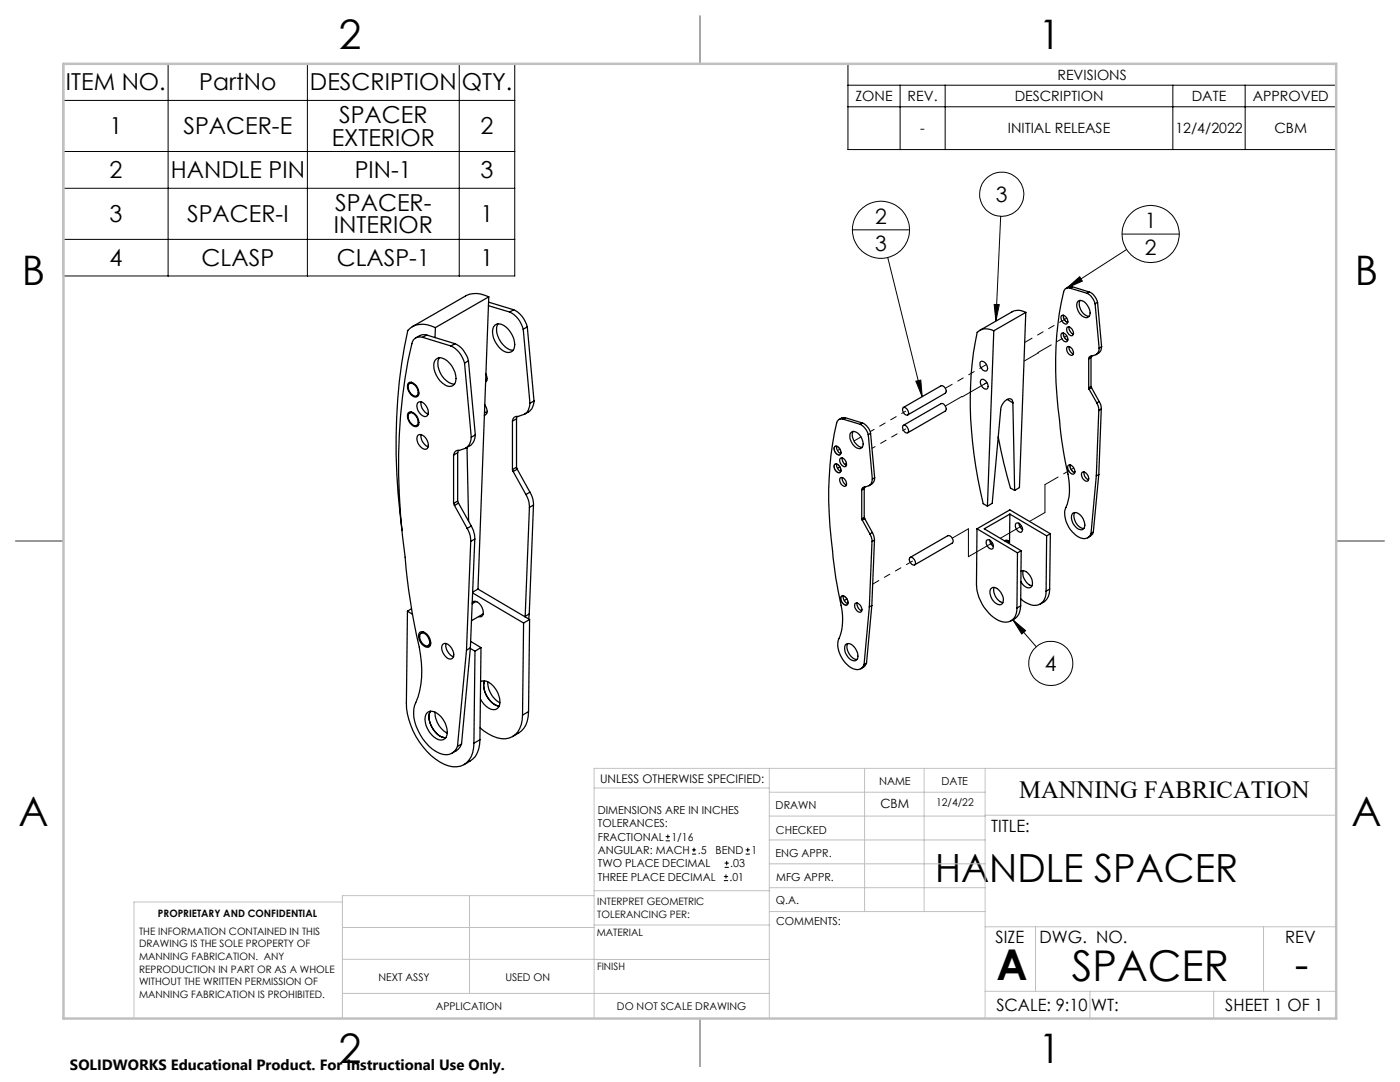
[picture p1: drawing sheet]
<svg xmlns="http://www.w3.org/2000/svg" width="279mm" height="216mm" viewBox="0 0 279 216" stroke-linecap="round" stroke-linejoin="round" font-family="sans-serif">
<g fill="none" stroke="#000" stroke-width=".25">
<path d="M139.7 3.2v9.5M97.5 59.2a4.9 4.9 0 0 0-4.6-.1l-10.6 6.1M97.5 59.2l-10.6 6.2M97.5 59.2l-2.1 58.3M213.5 57.5a.94 .94 0 0 0-1.2 .8 73.5 73.5 0 0 0-.7 26.9l1.2 8a12.3 12.3 0 0 1-.3 8.8 5.3 5.3 0 0 0 3.9 5.5 1.41 1.41 0 0 0 1.3-1M213.5 57.5l3.5 1M214 57.2h-.6l-.7 .4M214 57.2l-.5 .3M214 57.2l3.4 1.1M215.5 59.9a2.46 2.46 0 0 0 1.9 3.2M217 58.5a3.3 3.3 0 0 1 1.5 2.1M217.4 58.3a3.1 3.1 0 0 1 1.6 2"/>
<path d="M217.4 58.3l-.4 .2M81.5 76.4a1.44 1.44 0 0 1 1.9 1.1 1.24 1.24 0 0 1-.3 1.7 1.96 1.96 0 0 1-1.8-2.1zM81.6 76.7a.71 .71 0 0 1 1.1 .1 1.75 1.75 0 0 1 .6 2.1 1.04 1.04 0 0 1-1.5-.7 1.55 1.55 0 0 1-.2-1.5zM82.1 76.3l-.4 .2M83.6 78.8l-.4 .2M84.3 67.3a1.59 1.59 0 0 0-2.1 1.3 116.2 116.2 0 0 0-1.3 42.6 125.5 125.5 0 0 0 2.8 18 18.4 18.4 0 0 1-1 11.6 9.2 9.2 0 0 0 3.6 8.7 3.6 3.6 0 0 0 3.9 .8l.8-.8 .3-.6M84.3 67.3l5.7 1.7M85.2 66.9l-.4-.1a2.59 2.59 0 0 0-1.8 .6M85.2 66.9l-.9 .4M85.2 66.9l5.6 1.7M86.9 65.4a4.5 4.5 0 0 0-5.5 .5 115 115 0 0 0-1.2 39.9M86.9 65.4l-.1 2"/>
<path d="M87.1 71.6a2.05 2.05 0 0 1 2.6 .9 4.1 4.1 0 0 1 1.1 4 1.54 1.54 0 0 1-2.5-.1 4.2 4.2 0 0 1-1.5-4.4zM87.7 71.4a4.2 4.2 0 0 0 2.4 5.2l.6 .1M90 69a5.1 5.1 0 0 1 2.7 3.5M90.8 68.6a5 5 0 0 1 2.7 3.4M90.8 68.6l-.8 .4M92.7 72.5l1.4 14.7M93.5 72l-.8 .5M93.5 72l1.4 14.8M96.9 75.8h.3M97 74.6a1.28 1.28 0 0 1-.1 1.6M97.5 61l4.2 1.3M97.5 60.3l5 1.5"/>
<path d="M98.8 64.9a2.05 2.05 0 0 1 2.7 .8 4.1 4.1 0 0 1 1 4 1.56 1.56 0 0 1-2.5 0 4.2 4.2 0 0 1-1.5-4.5zM99.4 64.6a3.7 3.7 0 0 0 1 4.2 2.83 2.83 0 0 0 2 1.1M101.7 62.3a5.1 5.1 0 0 1 2.7 3.4M102.5 61.8a5.1 5.1 0 0 1 2.7 3.4M102.5 61.8l-.8 .5M104.4 65.7l1.4 14.8M105.2 65.2l-.8 .5M105.2 65.2l1.4 14.8M195.6 72.3a.75 .75 0 0 1 1.2 .3l.3 .6a.6 .6 0 0 1-.4 .9 .6 .6 0 0 1-.8-.5l-.3-.5zM195.7 75.9a.72 .72 0 0 1 1.2 .3l.3 .6a.55 .55 0 0 1-.2 .8 .55 .55 0 0 1-.7-.2l-.6-.7zM198.3 66a2.72 2.72 0 0 0-3.3 .3 75.5 75.5 0 0 0 .7 31.7l.5 2.5 .9 .5M198.3 66l-1.2 35"/>
<path d="M201 79.7l1.1 .7M204.7 62.3a2.75 2.75 0 0 0-2.7-.1l-6.4 3.7M204.7 62.3l-6.4 3.7M204.7 62.3l-1.3 35-.9 .6M211.8 66.5a1.08 1.08 0 0 1 1.3 1.4 .59 .59 0 0 1-.6 .3 .59 .59 0 0 1-.5-.5l-.2-.5zM211.8 63a1.05 1.05 0 0 1 1.1 .5 1.05 1.05 0 0 1-.1 1.2 1.27 1.27 0 0 1-1-1.7zM212.2 62.9v.5l.3 .5 .6 .4M212.2 66.4v.5l.3 .6 .6 .4M213 65.3a1.05 1.05 0 0 1 1 .5 1.05 1.05 0 0 1 0 1.2 1.27 1.27 0 0 1-1-1.7zM213 69.2a1.05 1.05 0 0 1 1 .5 1.05 1.05 0 0 1 0 1.2 1.24 1.24 0 0 1-1-1.7zM213.4 65.2l.1 .8 .7 .7M213.4 69.1l.1 .8 .7 .7"/>
<path d="M215.2 60.1a1.37 1.37 0 0 1 1.8 .9 1.57 1.57 0 0 1 0 2.4 2.29 2.29 0 0 1-1.8-3.3zM217.3 77.4v.2M217.3 71.6v5.8M217.3 77.6l1.6 2.8M217.7 77.1l.1 .3M217.7 71.3l-.4 .3M217.7 77.1l-.4 .3M217.7 71.3v5.8M217.8 71l-.1 .3M217.8 77.4l-.5 .2M217.8 77.4l1.6 2.7M218.5 60.6l.9 8.9"/>
<path d="M218.7 70.8l-.8 .2a.55 .55 0 0 0-.6 .6M219 60.3l-.5 .3M219 60.3l.9 8.9M219.4 69.5a1.43 1.43 0 0 1-.7 1.3M219.9 69.2a1.56 1.56 0 0 1-1.2 1.6M219.9 69.2l-.5 .3M81.5 82.3a1.44 1.44 0 0 1 1.9 1.1 1.26 1.26 0 0 1-.3 1.7 2 2 0 0 1-1.6-2.8zM81.6 82.6a.71 .71 0 0 1 1.1 .1 1.79 1.79 0 0 1 .6 2.1 1.37 1.37 0 0 1-1.7-1.1l-.1-.4zM82.1 82.2l-.4 .2M83.4 80.3a1.36 1.36 0 0 1 1.9 1.1 1.29 1.29 0 0 1-.3 1.7 2.05 2.05 0 0 1-1.6-2.8zM83.4 86.9a1.42 1.42 0 0 1 1.9 1 1.29 1.29 0 0 1-.3 1.7 2.05 2.05 0 0 1-1.6-2.7zM83.6 84.7l-.4 .2"/>
<path d="M84 80.2a2.3 2.3 0 0 0 1.4 2.4M84 86.7a2.3 2.3 0 0 0 1.4 2.4M90.5 90.8v9.7M91.3 100l.2 .4M91.3 90.3l-.8 .5M91.3 100l-.8 .5M91.3 90.3v9.7M91.5 89.9l-.2 .4M93 89.4l-1.4 .5a.92 .92 0 0 0-1.1 .9M93.1 89.3l.1 .1M93.2 89.4l.3 14.6M93.2 89.3v.1"/>
<path d="M94.1 87.2a2.63 2.63 0 0 1-1.1 2.2M94.9 86.8a2.76 2.76 0 0 1-1.9 2.6M94.9 86.8l-.8 .4M96.7 82.2l.5 .2M96.8 80.8a1.83 1.83 0 0 1 .2 1.9l-.3 .2M102.3 93.7l.1 .4M102.3 84v9.7M102.4 94.1l2.6 4.6M103.1 93.2l.1 .4M103.1 83.6l-.8 .4M103.1 93.2l-.8 .5M103.1 83.6v9.6"/>
<path d="M103.2 83.1l-.1 .5M103.2 93.6l-.8 .5M103.2 93.6l2.6 4.6M104.7 82.7l-1.4 .4a.87 .87 0 0 0-1 .9M105 98.7a4.6 4.6 0 0 1 .7 2.5M105.8 80.5a2.51 2.51 0 0 1-1.1 2.2M105.8 98.2a4.6 4.6 0 0 1 .7 2.6M105.8 98.2l-.8 .5M106.6 80a2.76 2.76 0 0 1-1.9 2.7M106.6 80l-.8 .5M166.6 92.7a1.06 1.06 0 0 1 1.2 1.4 .59 .59 0 0 1-.6 .2 .59 .59 0 0 1-.5-.4l-.3-.8zM166.6 89.1a1.05 1.05 0 0 1 1 .5 1.05 1.05 0 0 1-.1 1.2 1.23 1.23 0 0 1-.9-1.7z"/>
<path d="M166.9 89l.3 1 .6 .5M166.9 92.6l.3 1 .6 .5M167.7 91.4a1.05 1.05 0 0 1 1.1 .6 1.05 1.05 0 0 1-.1 1.1 1.23 1.23 0 0 1-1-1.7zM167.7 95.4a1.05 1.05 0 0 1 1.1 .5 1.05 1.05 0 0 1-.1 1.1 1.2 1.2 0 0 1-1-1.6zM168.1 91.4l.1 .7 .3 .5 .4 .3M168.1 95.3v.4l.2 .6 .6 .5M168.3 83.6a.96 .96 0 0 0-1.3 .8 71 71 0 0 0-.8 25.6 131.2 131.2 0 0 0 1.9 12.6 11.4 11.4 0 0 1-.9 5.6 5.5 5.5 0 0 0 3.5 5.4 1.37 1.37 0 0 0 1.7-1M168.3 83.6l3.4 1.1M168.7 83.4h-.6l-.7 .3M168.7 83.4l-.4 .2M168.7 83.4l3.5 1M169.7 86.4a1.28 1.28 0 0 1 2.1 .7 1.65 1.65 0 0 1 0 2.4 2.42 2.42 0 0 1-2.2-2.8z"/>
<path d="M170.3 86.1a2.53 2.53 0 0 0 1.8 3.2M171.7 84.7a3.2 3.2 0 0 1 1.6 2M172 97.8v5.7M172.2 84.4a2.9 2.9 0 0 1 1.5 2.1M172.2 84.4l-.5 .3M172.5 97.5l-.5 .3M172.5 97.5v5.8M172.5 97.2v.3M173.3 86.7l.8 8.9M173.4 96.9l-.8 .3a.55 .55 0 0 0-.6 .6M173.7 86.5l-.4 .2M173.7 86.5l.9 8.8"/>
<path d="M174.1 95.6a1.55 1.55 0 0 1-.7 1.3M174.6 95.3a1.56 1.56 0 0 1-1.2 1.6M174.6 95.3l-.5 .3M180.2 81.4l.1-.1a1.01 1.01 0 0 1 .9 1.5 .94 .94 0 0 1-1-1.4zM180.2 85a.86 .86 0 0 1 1.1 1 .38 .38 0 0 1-.4 .4l-.6-.5-.2-.5zM180.3 81.3l7.5-4.3a1.01 1.01 0 0 1 .9 1.5l-7.5 4.3M180.3 84.9l7.5-4.4a1.01 1.01 0 0 1 .9 1.5l-7.5 4.4M199.2 87.2l1.1 5.1 1.3 5.1 .9 .5M202.1 80.4a.74 .74 0 0 0-.4-.8 .74 .74 0 0 0-.9 .2l-.8 .9-.3 .8-1.7 18.9-.9 .6M202.1 80.4l.4 17.5M213.1 92.9a.95 .95 0 0 1 1.4 .9 .51 .51 0 0 1-.2 .7 .51 .51 0 0 1-.7-.1l-.5-.7zM213.6 92.7a1.52 1.52 0 0 0 .9 1.6"/>
<path d="M215.9 94.3a.95 .95 0 0 1 1.3 1 .53 .53 0 0 1-.4 .7 1.37 1.37 0 0 1-.9-1.7zM216.4 94.2a1.44 1.44 0 0 0 .8 1.5M218.8 95l-1.1 11.5M218.9 80.4l.3 .8 .1 .7M219.3 81.9l-.5 13.1M219.3 94.7l-.5 .3M219.3 94.7l-1.1 11.5M219.4 80.1l.3 .8 .1 .7M219.4 80.1l-.5 .3M219.8 81.6l-.5 .3M219.8 81.6l-.5 13.1M3.1 107.9h9.6"/>
<path d="M90.5 100.5l.2 .4M90.7 100.9l2.5 4.5M91.5 100.4l-.8 .5M91.5 100.4l2.6 4.6M93.2 105.4a4.6 4.6 0 0 1 .7 2.6M93.9 108l-.8 21.8M94.1 105a5.7 5.7 0 0 1 .7 2.6M94.1 105l-.9 .4M94.3 118.3l10.2 6M94.8 107.6l-.9 .4M94.8 107.6l-.9 21.7M95.4 117.5l10.3 6.1"/>
<path d="M95.4 117.5l-1.1 .6M105.7 101.2l-.9 21.8M106.5 100.8l-.8 .4M106.5 100.8l-.9 21.7M168 119a1.13 1.13 0 0 1 1 .5 1.13 1.13 0 0 1-.1 1.3 1.24 1.24 0 0 1-.9-1.8zM168.3 118.9a1.44 1.44 0 0 0 .9 1.6M172 103.5l.1 .3M172.1 103.8l1.5 2.7M172.5 103.3l.1 .2M172.5 103.3l-.5 .2M172.6 103.5l-.5 .3M172.6 103.5l1.5 2.8"/>
<path d="M173.6 106.5l.3 .6 .1 1M174 108.1l-.5 13M174.1 106.3l.4 1.5M174.1 106.3l-.5 .2M174.5 107.8l-.5 .3M174.5 107.8l-.5 13M181.6 111.3a.96 .96 0 0 1 .9 .4 .96 .96 0 0 1 0 1 1.05 1.05 0 0 1-.9-1.4zM181.6 111.2l7.6-4.3a1 1 0 0 1 .8 1.5l-7.5 4.3M195 105.5l-.1 11.1a8.3 8.3 0 0 0 5 7.4 2.37 2.37 0 0 0 3.1-2.7M195 105.5l8.1 4.8M195 105.5l6.5-3.8 8.1 4.8M197 107.8a1.14 1.14 0 0 1 1.2 1.4v.2a1.02 1.02 0 0 1-1.4-1z"/>
<path d="M197.5 107.8l.3 .7 .5 .5M197.7 117.5a.93 .93 0 0 1 1.5 .1 2.31 2.31 0 0 1 .8 2.9 1.4 1.4 0 0 1-2-.8l-.4-1.2zM198.4 117.2a2.61 2.61 0 0 0 1.8 3.1M200.5 107.9a.61 .61 0 0 1 1 .3M200.7 107.8v.3M200.8 107.8l.7 .4M201.5 102.6l-5.1 2.9 7.4 4.4M201.5 102.6l7.4 4.3M201.5 102.6v5.6M202.8 104.4a1.13 1.13 0 0 1 1.1 .6 1.13 1.13 0 0 1-.1 1.2 1.25 1.25 0 0 1-1-1.8zM203.1 110.3l-.1 11M203.3 104.4l.3 .8 .5 .5"/>
<path d="M203.8 113.9a1.74 1.74 0 0 1 2 1.4l.2 .7a.92 .92 0 0 1-.4 1.3 .92 .92 0 0 1-1.2-.4l-.7-.9M203.8 109.9l-.7 .4M203.8 109.9l-.1 11M204.2 113.8a2.59 2.59 0 0 0 1.8 3.1M208.8 118a2.39 2.39 0 0 1-1 2.4 2.39 2.39 0 0 1-2.6 .1l-1.5-1M208.9 106.9l-.1 11.1M209.5 117.5a2.95 2.95 0 0 1-1.9 3M209.5 117.5l-.7 .5M209.6 106.5l-.7 .4M209.6 106.5l-.1 11M214.1 102.4a1.68 1.68 0 0 1 2.1 1.2l.3 .8a.93 .93 0 0 1-.4 1.2 .93 .93 0 0 1-1.2-.3 2.41 2.41 0 0 1-.8-2.9zM214.5 102.3a2.46 2.46 0 0 0 1.8 3.1"/>
<path d="M218.2 106.2a1.9 1.9 0 0 1-1.1 1.1M218.2 106.2l-.5 .3M266.7 107.9h9.5M81.3 122l-.2 18.3a14.5 14.5 0 0 0 7.6 12.2 3.8 3.8 0 0 0 5.8-3.2l.1-1M81.3 122l1 .6M82.1 121.5l-.8 .5M83.9 126.1a1.8 1.8 0 0 1 2 1.7 .88 .88 0 0 1-.7 1.4 2.31 2.31 0 0 1-1.6-2.8zM84 126.4a1.27 1.27 0 0 1 1.6 1.2 .83 .83 0 0 1-.4 1.3 1.83 1.83 0 0 1-1.2-2.5zM84.4 126l-.1 .2M84.5 126.1l-.5 .3M85.8 128.7h.1M85.9 128.6l-.4 .2"/>
<path d="M88.5 128.5a1.59 1.59 0 0 1 1.8 1.3 1.03 1.03 0 0 1 .3 1 1.03 1.03 0 0 1-.8 .7 2.39 2.39 0 0 1-1.5-2.8zM89 128.4a2.46 2.46 0 0 0 1.5 2.6M93.1 129.8l-1.8 19.1M93.9 129.4l.9 .5M93.9 129.3l-.8 .5M93.9 129.3l-1.8 19.1M93.9 128l2.1 1.2M94.3 120.2v-.1a1.5 1.5 0 0 1 1.9 1.1 1.49 1.49 0 0 1-.1 1.8h-.6M94.8 129.9l-.2 18.4M95 120l-.8 .5M95.9 136a2.19 2.19 0 0 1 2.6 1 4.3 4.3 0 0 1 1.1 4 1.6 1.6 0 0 1-2.6-.1l-1.1-1.4M96 129.2l-1.2 .7"/>
<path d="M96 129.2l-.2 18.4M96.4 122.5l-2.3 1.4M96.7 135.9a4.3 4.3 0 0 0 2.9 5 4.3 4.3 0 0 1-2.9-5zM97.3 136a4.9 4.9 0 0 0 2.5 4.2M104.5 124.3l-.2 18.4M104.8 123v.1M105.6 122.5l-.8 .5M105.6 122.5l-.1 1M105.7 123.6l-1.2 .7M105.7 123.6l-.2 18.4M168.8 128.6a1.64 1.64 0 0 1 2.1 1.2l.3 .7a.94 .94 0 0 1-.7 1.4 2.42 2.42 0 0 1-1.7-3.3zM169.2 128.4a2.53 2.53 0 0 0 1.8 3.2"/>
<path d="M170.6 120.5a.98 .98 0 0 1 1.4 .9 .57 .57 0 0 1-.3 .8 .57 .57 0 0 1-.8-.5l-.3-.5zM171.1 120.3a1.52 1.52 0 0 0 .9 1.6M172.9 132.3a1.9 1.9 0 0 1-1.1 1.2M172.9 132.3l-.5 .3M173.5 121.1l-1.1 11.5M174 120.8l-.5 .3M174 120.8l-1.1 11.5M203.7 120.9a2.98 2.98 0 0 1-1.9 3M203.7 120.9l-.7 .4M85.3 142.2a2.1 2.1 0 0 1 2.7 .8 4.2 4.2 0 0 1 1 4.1 1.53 1.53 0 0 1-2.5-.1 4.2 4.2 0 0 1-1.5-4.5zM85.9 141.9a3.7 3.7 0 0 0 1 4.2 2.83 2.83 0 0 0 2.1 1.1 3.8 3.8 0 0 1-3.2-2.9 2.84 2.84 0 0 1 .1-2.4zM86.8 142.1a4.8 4.8 0 0 0 2.5 4.2"/>
<path d="M92.1 148.4a3.1 3.1 0 0 1-1.9 1.9M92.1 148.4l-.8 .5M95.8 147.6a4.9 4.9 0 0 1-3.2 5M95.8 147.6l-1.2 .7M104.3 142.7a4.5 4.5 0 0 1-2.7 4.6 6 6 0 0 1-5-1.4l-.8-.7M105.5 142a4.8 4.8 0 0 1-3.2 5M105.5 142l-1.2 .7M139.7 203.2v9.6"/>
</g>
<g fill="none" stroke="#000" stroke-width=".2" stroke-dasharray="6.3 1.3 1.3 1.3 1.3 1.3">
<path d="M192 79.1l.1 .1M192.1 79.2l4.9-2.9M196.4 76.6l.6-.3M204.4 72.1l2.9-1.7M207.3 70.4l-.1-.1M212.3 66.4l.1 .8 .3 .5 .4 .2M212.3 62.9l.1 .7 .3 .5 .4 .2M212.4 67.3l.5-.3M167.2 93.4l.4-.2M167.2 89.9l.4-.3M167.8 93.8a1.07 1.07 0 0 0-1.2-1.2 1.21 1.21 0 0 0 1 1.7l.2-.5M167.8 90.3a1.07 1.07 0 0 0-1.2-1.2 1.21 1.21 0 0 0 1 1.7l.2-.5"/>
<path d="M168.6 92.6l.3-.2M170.5 88l1.4-.8M188.7 81l3.3-1.9M213.6 92.7a1.47 1.47 0 0 0 .9 1.6M213.8 93.7l.5-.3M168.5 119.8l.5-.3M190.1 107.4l3.2-1.9M193.3 111.1l4.8-2.8M193.3 105.5v5.6M198.1 108.3l-.5 .3M199.7 107.4l4.2-2.4M205.5 104l3-1.7"/>
<path d="M208.5 102.3v-5.6M169.3 120.2a1.2 1.2 0 0 0-1.3-1.3 1.23 1.23 0 0 0 1 1.8l.3-.5"/>
</g>
<path d="M207.2 70.3l5.7-3.3M208.5 96.7l5.8-3.3" fill="none" stroke="#000" stroke-width=".2" stroke-dasharray="6.3 1.3 1.3 1.3 1.3 1.3" stroke-dashoffset="3.3"/>
<path d="M174.2 116.5l7.9-4.5" fill="none" stroke="#000" stroke-width=".2" stroke-dasharray="6.3 1.3 1.3 1.3 1.3 1.3" stroke-dashoffset="4.9"/>
<path d="M174.1 89.5l6.6-3.9" fill="none" stroke="#000" stroke-width=".2" stroke-dasharray="6.3 1.3 1.3 1.3 1.3 1.3" stroke-dashoffset="5.7"/>
<path d="M173.7 86.1l7-4" fill="none" stroke="#000" stroke-width=".2" stroke-dasharray="6.3 1.3 1.3 1.3 1.3 1.3" stroke-dashoffset="5.5"/>
<path d="M188.7 77.5l8.2-4.8" fill="none" stroke="#000" stroke-width=".2" stroke-dasharray="6.3 1.3 1.3 1.3 1.3 1.3" stroke-dashoffset="4.8"/>
<path d="M204.5 68.3l8.4-4.8" fill="none" stroke="#000" stroke-width=".2" stroke-dasharray="6.3 1.3 1.3 1.3 1.3 1.3" stroke-dashoffset="4.7"/>
<g fill="none" stroke="#000" stroke-width=".2">
<path d="M12.6 12.7h90.1v42.4h-90.1zM33.5 12.7v42.4M61.3 12.7v42.4M91.7 12.7v42.4M169.2 12.7h97.5v17.1h-97.5zM169.2 17h97.5M179.6 17v12.8M188.6 17v12.8M234.1 17v12.8M248.5 17v12.8M12.6 20h90.1M12.6 30.2h90.1"/>
<path d="M12.6 37.6h90.1M169.2 21.3h97.5M12.6 47.8h90.1M170.1 45.9h11.4M177.2 51.4l6.8 27.8M199.7 43.1l-.9 21M213 57.4l2.5-2.2 .5 .9zM223.9 46.7h11.4M224.9 49.8l-11.9 7.6M182.8 76.1l1-.3 .2 3.4zM198.4 60.7l1 .1-.6 3.3zM202.1 123.7l2.6 2.1-.8 .7z"/>
<path d="M202.1 123.7l4.7 5.3M132.9 167.8h.8M132.9 166.9h.8M133.3 166.5v.9M138.1 170.4h.8M138.1 169.6h.8M138.5 169.2v.8M144.5 175.7h.8M144.5 174.9h.8M144.6 173.1h.9M144.6 172.2h.9M144.9 174.5v.8"/>
<path d="M145 171.8v.8M148.8 170.4h.8M148.8 169.6h.8M149.2 169.2v.8"/>
<circle cx="199.9" cy="38.8" r="4.4"/>
<circle cx="175.8" cy="45.8" r="5.7"/>
<circle cx="229.6" cy="46.7" r="5.7"/>
<circle cx="209.7" cy="132.4" r="4.4"/>
</g>
<g fill="none" stroke="#c0c0c0" stroke-width=".2">
<path d="M118.6 157.2h34.9M153.5 153.3v49.9M153.5 158.1h43.1M172.5 153.3v28.6M184.4 153.3v28.6M196.6 153.3v49.9M266.7 153.3h-148.1v49.9M68.3 180h-41.6v23.2M93.7 178.7v19.5M118.6 178.7h-50.3v24.5M118.6 177.7h35M153.5 167.6h43.1"/>
<path d="M153.5 162.8h43.1M153.5 172.4h43.1M153.5 177.1h43.1M196.6 162.7h70.1M68.3 198.2h85.2M68.3 191.4l85.2 .1M68.3 185.1h50.3M118.6 184.6h35M153.6 181.9h43M196.6 197.8h70.1M196.6 184.9h70.1M206.7 184.9v12.9"/>
<path d="M217.5 197.8v5.4M242.2 197.8v5.4M252.2 184.9v12.9"/>
</g>
<path d="M139.7 3.2v9.5M3.1 107.9h9.6M266.7 107.9h9.5M139.7 203.2v9.6" fill="none" stroke="#c0c0c0" stroke-width=".25"/>
<path d="M12.7 12.7h254v190.5h-254z" fill="none" stroke="#c0c0c0" stroke-width=".5"/>
<path d="M182.8 76.1l1-.3 .2 3.4zM198.4 60.7l1 .1-.6 3.3zM213 57.4l2.5-2.2 .5 .9zM202.1 123.7l2.6 2.1-.8 .7z" fill="#000"/>
<g font-size="8.5">
<text x="198.9" y="195.5">A</text>
<text x="213.9" y="195.7">SPACER</text>
<text x="258.4" y="195.4">-</text>
</g>
<g font-size="8.1">
<text x="67.6" y="9.7">2</text>
<text x="207.3" y="9.7">1</text>
<text x="4.4" y="57">B</text>
<text x="270.4" y="57">B</text>
<text x="3.7" y="164.9">A</text>
<text x="269.7" y="164.9">A</text>
<text x="67.6" y="212.2">2</text>
<text x="207.3" y="212.2">1</text>
</g>
<text font-size="7.8" x="186.6" y="176">HANDLE SPACER</text>
<text font-size="4.9" x="203.4" y="159.3">MANNING FABRICATION</text>
<g font-size="4.7">
<text x="13.2" y="18">ITEM NO.</text>
<text x="39.8" y="18">PartNo</text>
<text x="61.9" y="18">DESCRIPTION</text>
<text x="92.2" y="18">QTY.</text>
<text x="21.8" y="26.8">1</text>
<text x="36.6" y="26.8">SPACER-E</text>
<text x="66.2" y="29.1">EXTERIOR</text>
<text x="67.7" y="24.5">SPACER</text>
<text x="95.9" y="26.8">2</text>
<text x="21.8" y="35.6">2</text>
<text x="34.1" y="35.6">HANDLE PIN</text>
<text x="70.8" y="35.6">PIN-1</text>
<text x="95.9" y="35.6">3</text>
<text x="21.8" y="44.3">3</text>
<text x="37.3" y="44.3">SPACER-I</text>
<text x="66.6" y="46.6">INTERIOR</text>
<text x="66.9" y="42.1">SPACER-</text>
<text x="95.9" y="44.3">1</text>
<text x="21.8" y="53.1">4</text>
<text x="40.2" y="53.1">CLASP</text>
<text x="67.2" y="53.1">CLASP-1</text>
<text x="95.9" y="53.1">1</text>
</g>
<g font-size="4.2">
<text x="198.8" y="40.2">3</text>
<text x="174.7" y="44.6">2</text>
<text x="228.5" y="45.5">1</text>
<text x="174.7" y="50">3</text>
<text x="228.5" y="50.9">2</text>
<text x="208.6" y="133.9">4</text>
</g>
<g font-size="3.4">
<text x="197.8" y="166">TITLE:</text>
<text x="198.7" y="188.1">SIZE</text>
<text x="207.5" y="188.1">DWG. NO.</text>
<text x="256.5" y="188.2">REV</text>
<text x="198.8" y="201.7">SCALE: 9:10</text>
<text x="217.7" y="201.8">WT:</text>
<text x="244.5" y="201.7">SHEET 1 OF 1</text>
</g>
<text font-size="3" x="14" y="213.5">SOLIDWORKS Educational Product. For Instructional Use Only.</text>
<g font-size="2.8">
<text x="211" y="15.9">REVISIONS</text>
<text x="170.7" y="20.2">ZONE</text>
<text x="181.1" y="20.2">REV.</text>
<text x="202.5" y="20.2">DESCRIPTION</text>
<text x="237.8" y="20.2">DATE</text>
<text x="250" y="20.2">APPROVED</text>
<text x="183.7" y="26.6">-</text>
<text x="201.1" y="26.6">INITIAL RELEASE</text>
<text x="234.6" y="26.6">12/4/2022</text>
<text x="254.3" y="26.6">CBM</text>
</g>
<text font-size="2.5" x="175.7" y="161.3">CBM</text>
<text font-size="2.4" x="119.8" y="156.2">UNLESS OTHERWISE SPECIFIED:</text>
<g font-size="2.2">
<text x="154.8" y="161.4">DRAWN</text>
<text x="175.4" y="156.6">NAME</text>
<text x="187.9" y="156.7">DATE</text>
<text x="119.3" y="162.4">DIMENSIONS ARE IN INCHES</text>
<text x="119.3" y="165.1">TOLERANCES:</text>
<text x="119.3" y="167.8">FRACTIONAL</text>
<text x="134" y="167.8">1/16</text>
<text x="154.9" y="166.3">CHECKED</text>
<text x="119.3" y="173.1">TWO PLACE DECIMAL</text>
<text x="119.3" y="170.4">ANGULAR: MACH</text>
<text x="139.2" y="170.4">.5</text>
<text x="142.8" y="170.4">BEND</text>
<text x="145.8" y="173.1">.03</text>
<text x="150" y="170.4">1</text>
<text x="154.8" y="171">ENG APPR.</text>
<text x="119.3" y="175.7">THREE PLACE DECIMAL</text>
<text x="145.6" y="175.7">.01</text>
<text x="154.9" y="175.7">MFG APPR.</text>
<text x="154.9" y="180.4">Q.A.</text>
<text x="154.9" y="184.6">COMMENTS:</text>
</g>
<g font-size="2.1">
<text x="186.8" y="160.7">12/4/22</text>
<text x="75.5" y="195.7">NEXT ASSY</text>
<text x="100.9" y="195.7">USED ON</text>
<text x="86.9" y="201.5">APPLICATION</text>
<text x="123.1" y="201.6">DO NOT SCALE DRAWING</text>
</g>
<g font-size="2">
<text x="31.5" y="182.9">PROPRIETARY AND CONFIDENTIAL</text>
<text x="119.2" y="180.6">INTERPRET GEOMETRIC</text>
<text x="119.2" y="183.1">TOLERANCING PER:</text>
<text x="27.8" y="186.5">THE INFORMATION CONTAINED IN THIS</text>
<text x="27.8" y="189">DRAWING IS THE SOLE PROPERTY OF</text>
<text x="27.8" y="191.6">MANNING FABRICATION. ANY</text>
<text x="119.1" y="186.7">MATERIAL</text>
<text x="27.8" y="194.1">REPRODUCTION IN PART OR AS A WHOLE</text>
<text x="27.8" y="196.6">WITHOUT THE WRITTEN PERMISSION OF</text>
<text x="119.1" y="193.5">FINISH</text>
<text x="27.8" y="199.1">MANNING FABRICATION IS PROHIBITED.</text>
</g>
</svg>
